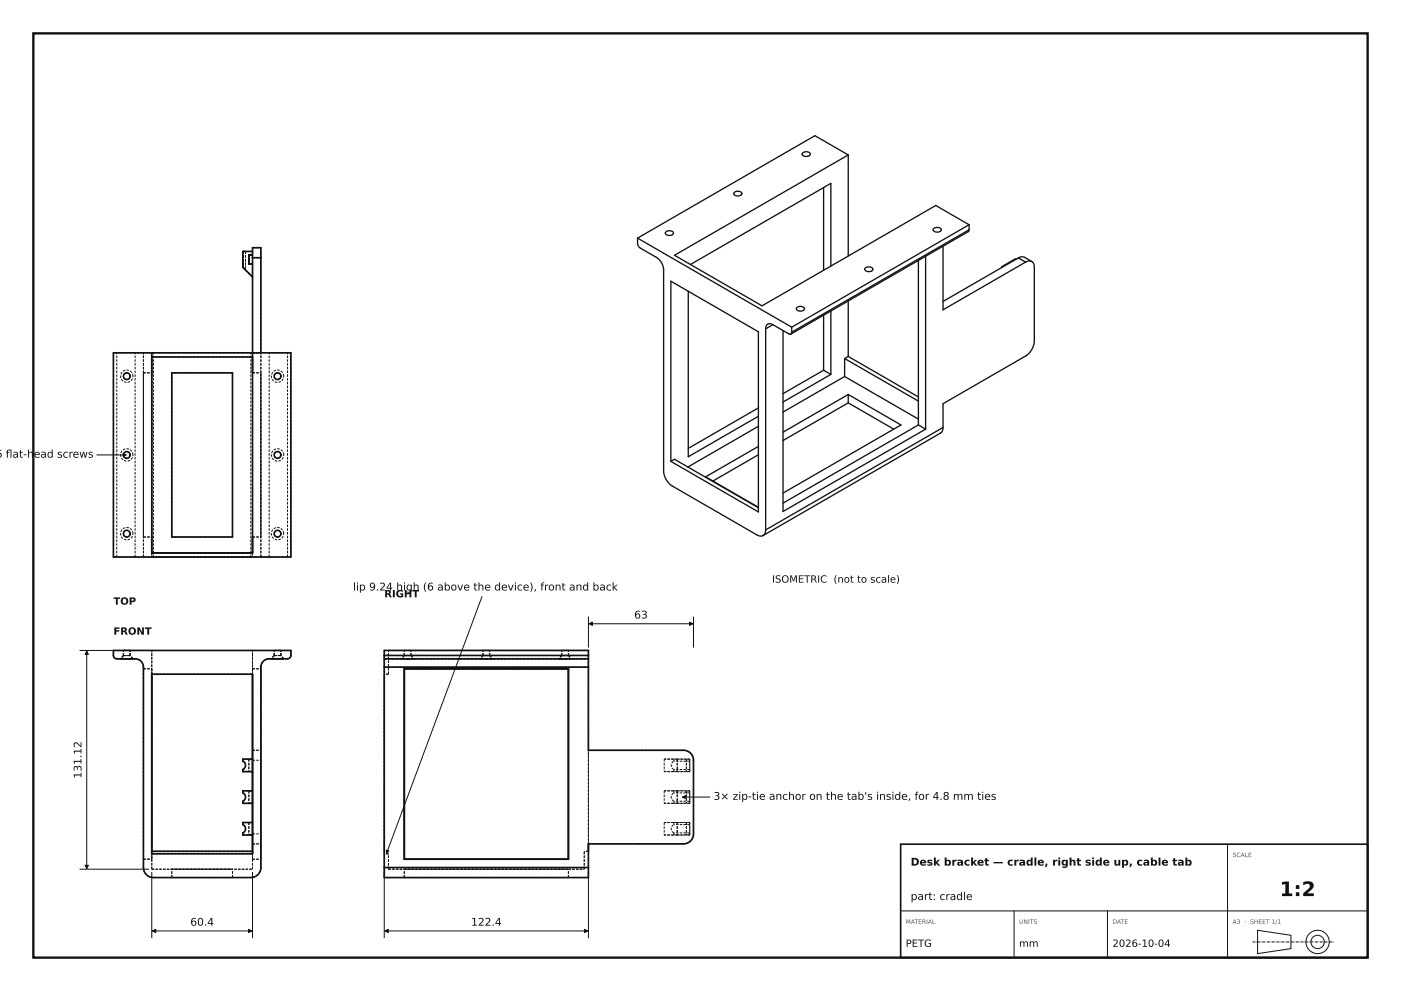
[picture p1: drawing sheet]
<svg xmlns="http://www.w3.org/2000/svg" width="420mm" height="297mm" viewBox="0 0 420 297" stroke-linecap="round" stroke-linejoin="round" font-family="sans-serif">
<path d="M10 10h400v277h-400z" fill="none" stroke="#111" stroke-width=".7" stroke-linecap="butt"/>
<path d="M270 253h140v34h-140z" fill="none" stroke="#111" stroke-width=".49"/>
<g fill="none" stroke="#111" stroke-width=".3">
<path d="M29.1 136.3h8.7M144.5 178.8l-28.6 76.9M24 194.9h20.5M26 195.1v65.2M176.4 184.9v9M176.6 186.9h31.1M207.9 184.9v9M204.6 238.9h8.2M368 253v34M24 260.5h20.5M45.5 261.5v19.5M45.7 279h29.8"/>
<path d="M75.7 261.5v19.5M115.2 261.5v19.5M115.4 279h60.8M176.4 261.5v19.5M270 273h140M304 273v14M332 273v14M377 278.8l10 1.5v4l-10 1.5z"/>
<circle cx="395" cy="282.3" r="2"/>
<circle cx="395" cy="282.3" r="3.5"/>
</g>
<g fill="none" stroke="#111" stroke-width=".5">
<path d="M75.7 77.2v-3h2.5v3M75.7 77.2v88.5h-30.2v-60M75.7 75.4h-2.9v4.7l2.9 2.9M75.7 76.4h-1.1v2.7h1.1M75.7 77.2h2.5M78.2 77.2v28.5M34 105.7h53.2v61.2h-53.2zM45.5 107h30.2M51.5 111.7h18.2v49.2h-18.2zM34 194.9h53.2v1.8l-.6 .6-6.5 .2-1.3 .8-.6 1.2v60.6l-.4 1.4-1 1-1.6 .5h-29.3l-1.4-.4-1-1-.5-1.6v-60.5l-.6-1.2-1.3-.8-6.5-.2-.6-.6zM115.2 196.4v1M115.2 197.4v2.5"/>
<path d="M115.2 196.4v-1.5h61.2v1.5M115.2 197.4h61.2M115.2 199.9v60.1M115.2 199.9h61.2M115.2 196.4h61.2M176.4 197.4v2.5M176.4 196.4v1M176.4 199.9v25h28.8l1.1 .3 .8 .6 .6 .9 .2 1.2v22.1l-.2 1.1-.7 .9-1 .7-1 .2h-28.6v7.1M45.5 202.1h30.2v53.8h-30.2zM121.2 200.4h49.2v57.1h-49.2zM75.7 237h-2.9v.6a1.37 1.37 0 0 1 .8 1.3 1.37 1.37 0 0 1-.8 1.2v.7h2.9M75.7 227.5h-2.9v.6a1.37 1.37 0 0 1 .8 1.3 1.37 1.37 0 0 1-.8 1.2v.7h2.9"/>
<path d="M45.5 255.1h30.2M75.7 246.5h-2.9v.6a1.37 1.37 0 0 1 .8 1.3 1.37 1.37 0 0 1-.8 1.2v.7h2.9M115.2 260v3h61.2v-3M115.2 260h61.2"/>
<circle cx="38" cy="112.7" r="1"/>
<circle cx="83.2" cy="112.7" r="1"/>
<circle cx="38" cy="136.3" r="1"/>
<circle cx="83.2" cy="136.3" r="1"/>
<circle cx="38" cy="159.9" r="1"/>
<circle cx="83.2" cy="159.9" r="1"/>
</g>
<g fill="none" stroke="#111" stroke-width=".3" stroke-dasharray=".7 .4" stroke-linecap="butt">
<path d="M72.8 75.4h.8M72.8 75.4v4.7M73.6 75.4h-.8M73.6 75.4v5.5M74.6 79.1v-2.7M75.7 74.2v3M75.7 75.4v1M75.7 79.1v3.9M75.7 74.2h2.5M75.7 75.4h-2.9M75.7 76.4h-1.1M75.7 79.1h-1.1"/>
<path d="M75.7 77.2h2.5M78.2 74.2v3M72.8 80.1l2.9 2.9M72.8 80.1l.8 .8M73.6 80.9l-.8-.8M34 105.7h1M39 112.7a1 1 0 0 0-1.5-.8 1 1 0 0 0-.1 1.7 1 1 0 0 0 1.6-.7v-.2M39.9 112.7a1.85 1.85 0 0 0-2.8-1.6 1.85 1.85 0 0 0-.1 3.2 1.85 1.85 0 0 0 2.8-1.4l.1-.2M40.5 105.7h-5.5M43 105.7h-2.5M43 111.7v49.2M43 111.7h2.5"/>
<path d="M45.5 105.7v1.3M45.5 111.7v49.2M45.5 107h30.2M46 105.7h-3M69.7 111.7h-18.2M75.2 105.7h-29.2M75.7 105.7h2.5M75.7 105.7v1.3M75.7 105.7v-28.5M75.7 111.7v49.2M75.7 111.7h2.5M78.2 105.7h-3"/>
<path d="M78.2 105.7v-28.5M80.7 105.7h-2.5M84.2 112.7a1 1 0 0 0-1.5-.8 1 1 0 0 0-.1 1.7 1 1 0 0 0 1.6-.7v-.2M85 112.7a1.85 1.85 0 0 0-2.7-1.6 1.85 1.85 0 0 0-.1 3.2 1.85 1.85 0 0 0 2.8-1.4v-.2M86.2 105.7h-5.5M87.2 105.7h-1M39 136.3a1 1 0 0 0-1.5-.8 1 1 0 0 0-.1 1.7 1 1 0 0 0 1.6-.7v-.2M39.9 136.3a1.85 1.85 0 0 0-2.8-1.6 1.85 1.85 0 0 0-.1 3.2 1.85 1.85 0 0 0 2.8-1.4l.1-.2M84.2 136.3a1 1 0 0 0-1.5-.8 1 1 0 0 0-.1 1.7 1 1 0 0 0 1.6-.7v-.2M85 136.3a1.85 1.85 0 0 0-2.7-1.6 1.85 1.85 0 0 0-.1 3.2 1.85 1.85 0 0 0 2.8-1.4v-.2M39 159.9a1 1 0 0 0-1.5-.8 1 1 0 0 0-.1 1.7 1 1 0 0 0 1.6-.7v-.2M39.9 159.9a1.85 1.85 0 0 0-2.8-1.6 1.85 1.85 0 0 0-.1 3.2 1.85 1.85 0 0 0 2.8-1.4l.1-.2"/>
<path d="M84.2 159.9a1 1 0 0 0-1.5-.8 1 1 0 0 0-.1 1.7 1 1 0 0 0 1.6-.7v-.2M85 159.9a1.85 1.85 0 0 0-2.7-1.6 1.85 1.85 0 0 0-.1 3.2 1.85 1.85 0 0 0 2.8-1.4v-.2M34 166.9v-61.2M34 166.9h1M35 166.9v-61.2M40.5 166.9h-5.5M40.5 166.9v-61.2M43 166.9h-2.5M43 166.9v-61.2M43 160.9h2.5M45.5 166.9h30.2M45.5 165.7v1.2"/>
<path d="M45.5 160.9v-49.2M45.5 165.7h30.2M46 166.9h-3M46 166.9v-61.2M51.5 160.9v-49.2M69.7 160.9h-18.2M69.7 160.9v-49.2M75.2 166.9h-29.2M75.2 166.9v-61.2M75.7 160.9v-49.2M75.7 165.7v1.2M75.7 160.9h2.5"/>
<path d="M78.2 166.9h-3M78.2 166.9v-61.2M78.2 160.9v-49.2M80.7 166.9h-2.5M80.7 166.9v-61.2M86.2 166.9h-5.5M86.2 166.9v-61.2M87.2 166.9h-1M87.2 166.9v-61.2M34 196.4v-1.5M34 196.4l.2 .7 .8 .3M34 194.9h11.5"/>
<path d="M36.2 197.4h3.7M37 194.9h2M37 196.5h2M37 196.5v-1.6M37 196.5l-.8 .9M39 194.9h-2M39 196.5h-2M39 196.5v-1.6M39.9 197.4h-3.7M39.9 197.4l-.9-.9M40.5 197.4h-5.5M43 199.9l-.2-.9-.5-.8-.9-.6-.9-.2"/>
<path d="M45.5 194.9h30.2M75.7 194.9h11.5M78.2 199.9v25M80.7 197.4l-.9 .2-.9 .6-.5 .8-.2 .9M81.3 197.4h3.7M82.2 194.9h2M82.2 196.5h2M82.2 196.5v-1.6M82.2 196.5l-.9 .9M84.2 194.9h-2M84.2 196.5h-2M84.2 196.5v-1.6"/>
<path d="M85 197.4h-3.7M85 197.4l-.8-.9M86.2 197.4h-5.5M87.2 194.9v1.5M87.2 196.4l-.2 .7-.8 .3M115.2 194.9h61.2M115.2 196.4v-1.5M115.2 197.4h61.2M115.2 196.4v1M115.2 199.9v-2.5M115.2 196.4h61.2M115.2 199.9h61.2"/>
<path d="M116.4 194.9h60M120.3 197.4h1.9M121.2 194.9h1M121.2 196.5h1M121.2 196.5v-1.6M121.2 196.5l-.9 .9M122.2 194.9h1M122.2 197.4h1.8M122.2 196.5h1M123.2 194.9h-2M123.2 196.5h-2M123.2 196.5v-1.6"/>
<path d="M123.2 196.5l.8 .9M124 197.4h-3.7M143.9 197.4h1.9M144.8 194.9h1M144.8 196.5h1M144.8 196.5v-1.6M144.8 196.5l-.9 .9M145.8 194.9h1M145.8 197.4h1.8M145.8 196.5h1M146.8 194.9h-2M146.8 196.5h-2"/>
<path d="M146.8 196.5v-1.6M146.8 196.5l.8 .9M147.6 197.4h-3.7M167.6 197.4h1.8M168.4 194.9h1M168.4 196.5h1M168.4 196.5v-1.6M168.4 196.5l-.8 .9M169.4 194.9h1M169.4 197.4h1.9M169.4 196.5h1M170.4 194.9h-2"/>
<path d="M170.4 196.5h-2M170.4 196.5v-1.6M170.4 196.5l.9 .9M171.3 197.4h-3.7M176.4 196.4v-1.5M176.4 196.4v1M176.4 199.9v-2.5M43 200.4h2.5M45.5 202.1v-7.2M45.5 202.1v-1.7M45.5 202.1h30.2M75.7 202.1v-7.2"/>
<path d="M75.7 202.1v-1.7M75.7 200.4h2.5M78.2 200.4v57.1M116.4 202.1h-1.2M116.4 202.1v-7.2M170.4 200.4h-49.2M72.8 237v.6M72.8 227.5v.6M72.8 230.6a1.37 1.37 0 0 0 .8-1.2 1.37 1.37 0 0 0-.8-1.3M72.8 230.6v.7M74.6 237v3.8M74.6 227.5v3.8"/>
<path d="M75.7 224.9h2.5M75.7 224.9v-30M75.7 227.9v-3M75.7 237v3.8M75.7 231.3v-3.8M75.7 227.5v3.8M75.7 237h-2.9M75.7 237h-1.1M75.7 227.5h-2.9M75.7 231.3h-2.9M75.7 231.3h-1.1M75.7 227.5h-1.1"/>
<path d="M75.7 227.9h2.5M78.2 227.9v-3M176.4 224.9v-30M176.4 224.9h28.5M199.1 237v3.8M199.1 227.5v3.8M202 237h-2.9M202 237v.6M202 231.3h-2.9M202 227.5h-2.9M202 230.6v.7M202 230.6a1.37 1.37 0 0 1-.8-1.2 1.37 1.37 0 0 1 .8-1.3"/>
<path d="M202 227.5v.6M203 237h-3.9M203 237v3.8M203 227.5h-3.9M203 227.5v3.8M203 231.3h-3.9M203 237h2.8M203 231.3h2.8M203 227.5h2.8M205.8 237v3.8M205.8 227.5v3.8M206.8 237h-1"/>
<path d="M206.8 231.3v-3.8M206.8 231.3h-1M206.8 227.5h-1M206.8 237v.6M206.8 237h-4.8M206.8 227.5v.6M206.8 230.6v-2.5M206.8 230.6v.7M206.8 231.3h-4.8M206.8 227.5h-4.8M206.8 237.6h-4.8M206.8 228.1h-4.8"/>
<path d="M206.8 230.6h-4.8M207.9 227.9l-.2-1.2-.7-1-1-.6-1.1-.2M43 257.5v-57.1M43 257.5h2.5M45.5 255.1h30.2M45.5 255.1v-60.2M45.5 257.5v-1.6M45.5 257.5v-57.1M45.5 255.9h30.2M72.8 246.5v.6M72.8 249.6a1.37 1.37 0 0 0 .8-1.2 1.37 1.37 0 0 0-.8-1.3M72.8 249.6v.7"/>
<path d="M72.8 240.1a1.37 1.37 0 0 0 .8-1.2 1.37 1.37 0 0 0-.8-1.3M72.8 240.1v.7M74.6 246.5v3.8M75.7 252.9h2.5M75.7 255.1v-2.2M75.7 249.9v3M75.7 249.9v-22M75.7 250.3v-3.8M75.7 246.5v3.8M75.7 240.8v-3.8M75.7 257.5v-57.1M75.7 257.5v-1.6"/>
<path d="M75.7 246.5h-2.9M75.7 250.3h-2.9M75.7 250.3h-1.1M75.7 246.5h-1.1M75.7 240.8h-2.9M75.7 240.8h-1.1M75.7 257.5h2.5M75.7 249.9h2.5M78.2 252.9v7.1M78.2 249.9v-22M78.2 249.9v3M115.2 255.9v-53.8"/>
<path d="M116.4 255.9h-1.2M121.2 257.5v-57.1M170.4 257.5h-49.2M170.4 257.5v-57.1M176.4 255.1v-2.2M176.4 252.9v-58M176.4 255.1h-1.2M176.4 252.9h28.5M199.1 246.5v3.8M202 250.3h-2.9M202 246.5h-2.9M202 249.6v.7"/>
<path d="M202 249.6a1.37 1.37 0 0 1-.8-1.2 1.37 1.37 0 0 1 .8-1.3M202 246.5v.6M202 240.8h-2.9M202 240.1v.7M202 240.1a1.37 1.37 0 0 1-.8-1.2 1.37 1.37 0 0 1 .8-1.3M203 246.5h-3.9M203 246.5v3.8M203 250.3h-3.9M203 240.8h-3.9M203 250.3h2.8M203 246.5h2.8M203 240.8h2.8"/>
<path d="M205.8 246.5v3.8M206.8 250.3v-3.8M206.8 250.3h-1M206.8 246.5h-1M206.8 240.8v-3.8M206.8 240.8h-1M206.8 246.5v.6M206.8 249.6v-2.5M206.8 249.6v.7M206.8 250.3h-4.8M206.8 246.5h-4.8M206.8 240.1v-2.5"/>
<path d="M206.8 240.1v.7M206.8 240.8h-4.8M206.8 247.1h-4.8M206.8 249.6h-4.8M206.8 240.1h-4.8M207.9 249.9l-.2 1.2-.7 .9-1 .7-1.1 .2M207.9 249.9v-22M43 260v-60.1M45.5 260.5v-4.6M45.5 260.5v-5.4M45.5 260.5h30.2M46 263l-1.1-.2-1-.7-.7-1-.2-1.1"/>
<path d="M51.5 260.5h18.2M51.5 263v-2.5M69.7 263h-18.2M69.7 263v-2.5M75.2 263h-29.2M75.7 260.5v-4.6M75.7 260.5v-5.4M78.2 260l-.2 1.1-.7 1-1 .7-1.1 .2M115.2 263v-3M115.2 260v-60.1M115.2 263h61.2M115.2 260h61.2"/>
<path d="M116.4 260.5v-4.6M116.4 260.5h58.8M121.2 263h49.2M121.2 263v-2.5M170.4 260.5h-49.2M170.4 263v-2.5M175.2 260.5v-5.4M176.4 260v-60.1M176.4 263v-3"/>
</g>
<g fill="none" stroke="#111" stroke-width=".4">
<path d="M220.1 57.7a1.44 1.44 0 0 1 2.3 .4 1.46 1.46 0 0 1-2.4-.1zM240.6 45.9a1.44 1.44 0 0 1 2.3 .4 1.46 1.46 0 0 1-2.4-.1zM246.9 56.2v24.8M254.3 46.4l-10-5.7-53.2 30.7M254.3 46.4l-52.1 30.1 26.2 15.2 52.1-30.1 10 5.8M254.3 46.4v30.3M191.1 71.4v1.7l.5 .9 5.7 3.5 1.1 1.4 .5 1.7v60.6l.5 1.8 .9 1.6 1.3 1.1 25.3 14.6 1 .4 .9-.2M191.1 71.4l46.2 26.7M199.6 69.6a1.44 1.44 0 0 1 2.3 .4 1.46 1.46 0 0 1-2.4-.1zM207 79.3l42.1-24.3v24.7M275.3 78.1v49.3M277.5 76.8v51.8"/>
<path d="M279.9 68.6a1.44 1.44 0 0 1 2.3 .4 1.46 1.46 0 0 1-2.5-.1zM282.7 73.8v19.1l24.8-14.3M290.5 68.9l-.2 .5-53.2 30.7M290.5 67.4l-53.2 30.7M290.5 67.4v1.5M290.5 68.9l-53.2 30.7M304.6 77.7l-.2-.1-4.1 2.3v.3M305.3 77.3l1.5-.3 2.5 1.4M305.3 77.3l-22.6 13M305.3 77.3l2.2 1.3M309.3 78.4l.6 .6 .2 1.1v22.2l-.7 2.3-.8 1.2-1 .8-24.9 14.4v7.1M309.3 78.4l-.8-.2-1 .4"/>
<path d="M201.1 84.3l26.3 15.1v54l-26.3-15.1zM206.3 87.3v49.6l21.1-12.1M229.5 98.6v60.2M231.7 97.3l4.9 2.8h.5M231.7 97.3a1.32 1.32 0 0 0-1.5-.2 1.32 1.32 0 0 0-.7 1.5M231.7 97.3l-2.2 1.3M234.7 99.1v54.2l42.8-24.7M237.3 99.6l-.2 .5M237.3 98.1v1.5M238.8 92.2a1.44 1.44 0 0 1 2.4 .4 1.46 1.46 0 0 1-2.5-.1zM246.9 94.5v16.5M249.1 93.2v19"/>
<path d="M254.3 90.2v16.6M259.3 80.4a1.44 1.44 0 0 1 2.4 .4 1.46 1.46 0 0 1-2.5-.1zM246.9 111l-12.2 7M246.9 111l2.2 1.2M249.1 112.2l-14.4 8.3M253.2 107.4v5.4M253.2 112.8l-18.5 10.7M253.2 107.4l22.1 12.8M253.2 112.8l22.1 12.8M254.3 106.8l21 12.2M254.3 118.2v2.5M254.3 106.8l-1.1 .6"/>
<path d="M254.3 118.2l15.8 9.2-35.4 20.4M254.3 118.2l-19.6 11.3M201.1 138.3l1.1-.7 25.2 14.6M227.4 127.8l-21.2 12.2M227.4 136.3l-13.7 7.9M227.4 122.2l-21.1 12.2M227.4 133.8l-15.9 9.1 15.9 9.1M254.3 120.7l13.6 7.9M254.3 120.7l-19.6 11.3M275.3 127.4l-40.6 23.4M275.3 127.4l2.2 1.2M282.7 128.1l-.2 1-.6 .7-53.1 30.7"/>
<path d="M282.7 128.1l-53.2 30.7M229.5 158.8l-.2 1-.5 .7"/>
</g>
<path d="M375.5 282.3h24.5" fill="none" stroke="#111" stroke-width=".3" stroke-dasharray=".9 .2 .1 .2" stroke-linecap="butt"/>
<g fill="#111" stroke="#111" stroke-width=".3">
<path d="M74.5 278.5l1 .5-1 .5z"/>
<path d="M45.7 279l1-.5v1z"/>
<path d="M26 195.1l.5 1h-1z"/>
<path d="M25.5 259.3h1l-.5 1z"/>
<path d="M175.2 278.5l1 .5-1 .5z"/>
<path d="M115.4 279l1-.5v1z"/>
<path d="M206.7 186.4l1 .5-1 .5z"/>
<path d="M176.6 186.9l1-.5v1z"/>
<path d="M115.8 254.8l.8 .2-.7 .7z"/>
<path d="M37 135.9l.8 .4-.8 .5z"/>
<path d="M204.6 238.9l.8-.4v.8z"/>
</g>
<text font-size="6" fill="#111" x="383.6" y="268.6">1:2</text>
<g font-size="3.2" fill="#111">
<text x="1.7" y="137.2">fat-head screws</text>
<text x="1.7" y="137.2">l</text>
<text x="105.8" y="177">lip 9.24 high (6 above the device), front and back</text>
<text x="190.1" y="185.4">63</text>
<text x="24.4" y="233.3" transform="rotate(-90 24.4 233.3)">131.12</text>
<text x="213.9" y="239.7">3× zip-tie anchor on the tab's inside, for 4.8 mm ties</text>
<text x="273" y="259.4">Desk bracket — cradle, right side up, cable tab</text>
<text x="273" y="269.7">part: cradle</text>
<text x="57" y="277.4">60.4</text>
<text x="141.2" y="277.4">122.4</text>
</g>
<g font-size="3" fill="#111">
<text x="115.2" y="179">RIGHT</text>
<text x="231.4" y="174.6">ISOMETRIC (not to scale)</text>
<text x="34" y="181.2">TOP</text>
<text x="34" y="190.2">FRONT</text>
<text x="271.5" y="283.8">PETG</text>
<text x="305.5" y="283.8">mm</text>
<text x="333.5" y="283.8">2026-10-04</text>
</g>
<g font-size="1.8" fill="#555">
<text x="369.5" y="256.9">SCALE</text>
<text x="271.5" y="276.9">MATERIAL</text>
<text x="305.5" y="276.9">UNITS</text>
<text x="333.5" y="276.9">DATE</text>
<text x="369.5" y="276.9">A3 · SHEET 1/1</text>
</g>
</svg>
